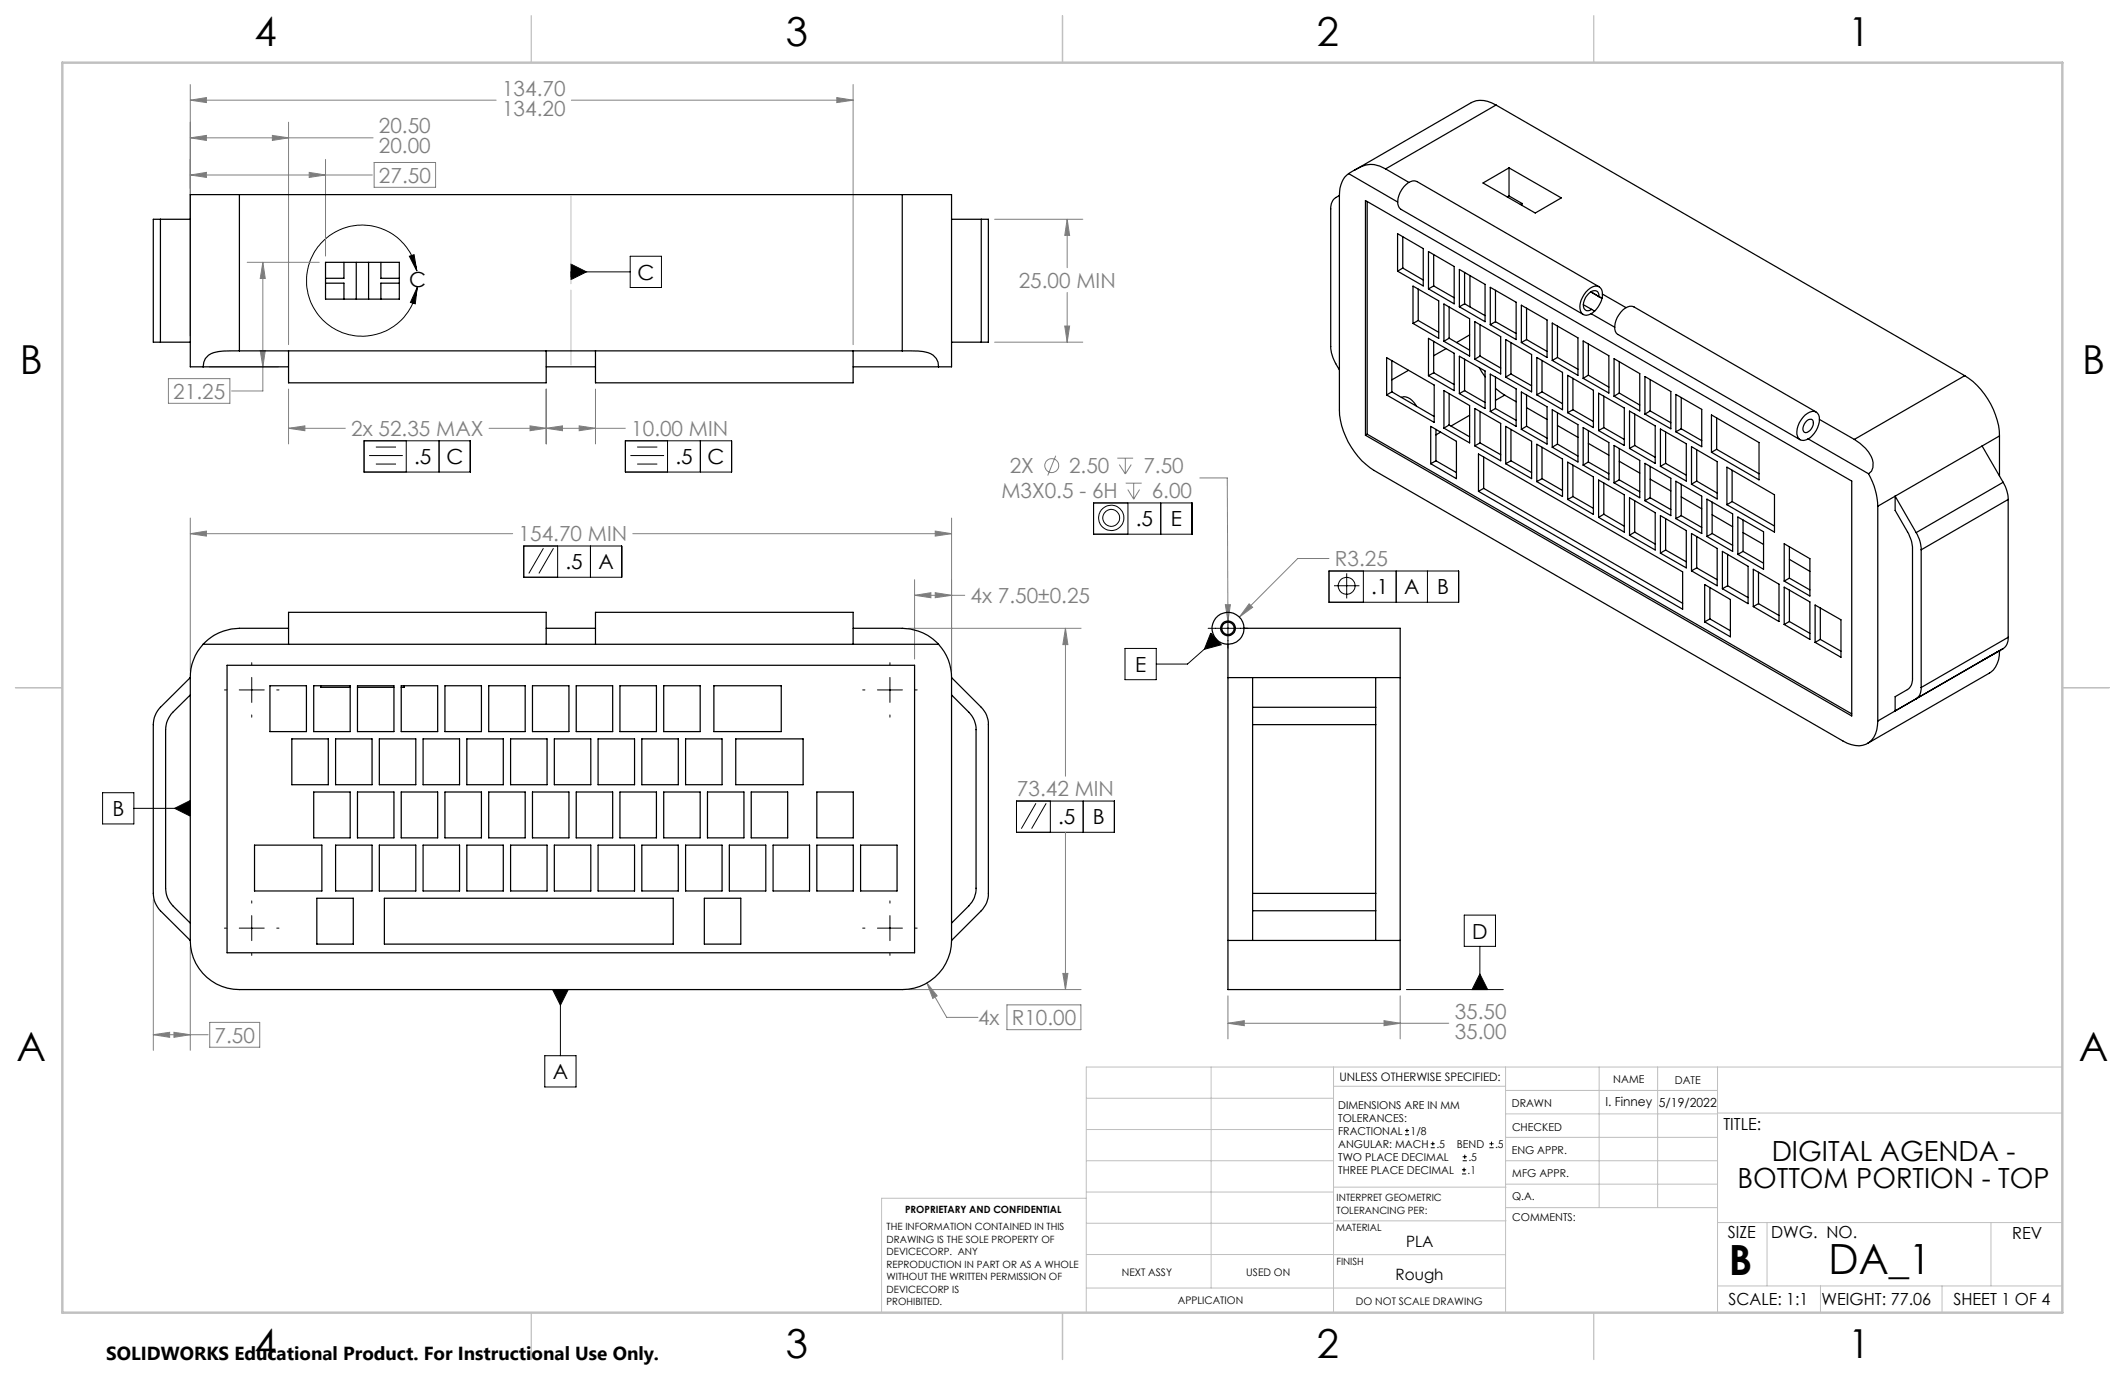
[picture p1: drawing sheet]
<svg xmlns="http://www.w3.org/2000/svg" width="432mm" height="279mm" viewBox="0 0 432 279" stroke-linecap="round" stroke-linejoin="round" font-family="sans-serif">
<g fill="none" stroke="#000" stroke-width=".2">
<path d="M83.2 52.1l.9-.3 .6 3.3zM84.7 55.1a11.3 11.3 0 0 0-17.4-7.5 11.3 11.3 0 0 0 .4 19 11.3 11.3 0 0 0 17.1-8.2M84.8 58.4l-.4 3.3-1-.2zM116 53.7l3.2 1.5-3.2 1.6zM116 55.2h12.1M128.1 52.1h6.3v6.3h-6.3zM74 89.6h21.6v6.3h-21.6zM75 92.6h6.8M76.4 90.8h4.1M76.4 94.3h4.1M82.5 89.6v6.3M89.2 89.6v6.3"/>
<path d="M127.1 89.6h21.6v6.3h-21.6zM128.1 92.6h6.8M129.5 90.8h4.1M129.5 94.3h4.1M135.6 89.6v6.3M142.3 89.6v6.3M106.4 110.9h19.9v6.4h-19.9zM110.4 111.4l-2.9 5.1M112.5 111.4l-3 5.1M113.3 110.9v6.4M120 110.9v6.4M222.2 102.2h20v6.3h-20z"/>
<path d="M229.2 102.2v6.3M235.9 102.2v6.3M270.1 116h26.3v6.4h-26.3zM271.1 119h5.1M273.6 116.5v5.1M277 116v6.4M283.7 116v6.4M290.1 116v6.4M51.2 134.7v.4M51.2 137.7v5M180.8 134.7v.4M180.8 137.7v5"/>
<path d="M228.6 131.8h6.3v6.3h-6.3zM245.5 127.7h8.1M246 128.6l2.1 2.4-3.4 .9zM247.1 129.8l-5.8 5.1h-6.4M249.5 123.6v8.1M45.6 140.2h.5M48.6 140.2h5.1M51.2 145.3v.4M56.2 140.2h.5M175.3 140.2h.5M178.3 140.2h5.1M180.8 145.3v.4"/>
<path d="M185.9 140.2h.5M20.8 161.1h6.4v6.3h-6.4zM27.2 164.3h11.5M35.5 164.3l3.2-1.6v3.1zM206.6 162.8h19.8v6.3h-19.8zM210.5 163.2l-3 5.2M212.6 163.2l-3 5.2M213.4 162.8v6.3M220.1 162.8v6.3M45.6 188.6h.5M48.6 188.6h5.1M51.2 183.1v.4"/>
<path d="M51.2 186.1v5M51.2 193.7v.4M56.2 188.6h.5M175.3 188.6h.5M178.3 188.6h5.1M180.8 183.1v.4M180.8 186.1v5M180.8 193.7v.4M185.9 188.6h.5M297.5 185.9h6.4v6.4h-6.4zM300.7 197.9l1.6 3.2h-3.2zM300.7 192.3v8.8"/>
<path d="M110.7 214.5h6.4v6.4h-6.4zM112.3 201.1h3.2l-1.6 3.2zM113.9 201.1v13.4M285.8 201.1h19.7M285.5 230.6h.8M285.5 229.7h.8M285.9 229.3v.9M290.7 233.2h.8M290.7 232.4h.8M291.1 232v.8M297.1 238.5h.8M297.1 237.7h.8"/>
<path d="M297.2 235.9h.9M297.2 235.1h.9M297.5 237.3v.8M297.6 234.6v.9M302.6 233.2h.9M302.6 232.4h.9M303.1 232v.8"/>
<circle cx="225.8" cy="105.2" r="1.71"/>
<circle cx="225.8" cy="105.2" r="2.57"/>
<circle cx="273.6" cy="119" r="1.72"/>
</g>
<g fill="none" stroke="#808080" stroke-width=".2">
<path d="M38.7 17.2v51.1M170 19.8l3.4 .6-3.4 .4zM173.4 17.2v52.8M38.7 28l3.2-.5v1zM38.7 20.4l3.2-.6v1zM38.7 35.6l3.2-.6v1.1zM38.7 28h37.1M38.7 20.4h62.1M38.7 35.6h37M55.4 27.5l3.2 .5-3.2 .5zM58.6 24.8v45.2M62.8 35l3.3 .6-3.3 .5z"/>
<path d="M66.1 32.4v19.6M76 33h12.5v5.1h-12.5zM116.1 20.4h57.3M50.2 53.3h14.7M53.4 53.3l.5 3.3h-1zM53.4 53.3v26.1h-6.3M202.1 44.6h17.9M216.9 44.6l.4 3.2h-.9zM216.9 44.6v9.8M216.9 59.4v10.1M34.2 76.9h12.5v5.1h-12.5zM42.5 74.5h14.1"/>
<path d="M52.9 71.3h1l-.5 3.2zM58.6 79.1v11.1M111 79.1v11.1M121 79.1v11.1M202.1 69.5h17.9M216.4 66.3h.9l-.4 3.2zM58.6 87l3.3-.5v1zM58.6 87h11.6M99.4 87h27.7M107.7 86.5l3.3 .5-3.3 .5zM111 87l3.3-.5v1zM117.7 86.5l3.3 .5-3.3 .5z"/>
<path d="M214.5 92.6l-1.6 4M227 93.1h3.3M227.4 94.4l1.3 1.9M228.7 93.1v3.2M228.7 98.2h3.3M229.2 99.5l1.2 1.9M229.9 94.4l-1.2 1.9M230.4 98.2v3.2M231.6 99.5l-1.2 1.9M243.8 97.1h5.6l.1 29.1M38.7 108.4l3.2-.5v1zM38.7 105.3v31.1"/>
<path d="M38.7 108.4h65.5M128.6 108.4h64.8M185.8 117.8v16.1M190 107.9l3.4 .5-3.4 .5zM193.4 105.3v31.1M270.1 113.5h-6.4l-11.9 11.9M184.6 127.7h35.1M185.8 121l3.4-.6v1.1zM185.8 121h10.2M190 120.4l3.4 .6-3.4 .5zM216.5 127.7l.5 3.3h-1zM216.5 127.7v30"/>
<path d="M249 122.9h1l-.5 3.3zM253.8 122.7l.7 .7-2.7 2zM216.5 169.1v32M31.2 182.8v30.6M38.7 192.4v21M188.3 199.7l2.1 2.7-.9 .5zM188.3 199.7l4.1 7h6.3M216 197.8h1l-.5 3.3zM31.2 210.3l3.3-.5v1zM31.2 210.3h11.1M35.3 209.8l3.4 .5-3.4 .5zM42.6 207.8h10.2v5h-10.2z"/>
<path d="M184.6 201.1h35.1M204.6 204.2h15v5h-15zM249.5 207.9l3.3-.5v1zM249.5 202.4v8.7M249.5 207.9h44.9M281.2 207.4l3.3 .5-3.3 .5zM284.5 202.4v8.7"/>
<circle cx="213.7" cy="94.6" r="1.42"/>
</g>
<path d="M116 39.5v35" fill="none" stroke="#c0c0c0" stroke-width=".2" stroke-dasharray="15.2 1.3 1.3 1.3" stroke-dashoffset="-.4"/>
<g fill="none" stroke="#c0c0c0" stroke-width=".2">
<path d="M246.1 216.8v44.9M271 216.8v49.9M305.9 216.8v49.9M324.9 216.8v28.6M336.8 216.8v28.6M349 216.8v49.9M419.1 216.8h-198.4v49.9M220.7 235.9h50.3M220.7 229.5h50.3M220.7 223.2h50.3M271 220.7h34.9M305.9 231.1h43.1"/>
<path d="M305.9 226.3h43.1M305.9 221.6h43.1M305.9 235.9h43.1M349 226.2h70.1M220.7 248.6h50.3M220.7 242.2h50.3M220.7 254.9h50.3M220.7 243.5h-41.6v23.2M271 255h34.9M271 248.1h35M271 241.2h35M305.9 240.6h43.1"/>
<path d="M306 245.4h43M349 248.4h70.1M359.1 248.4v12.9M404.6 248.4v12.9M220.7 261.7h85.2M349 261.3h70.1M369.9 261.3v5.4M394.6 261.3v5.4"/>
</g>
<path d="M108 3.2v9.5M215.9 3.2v9.5M323.8 3.2v9.5M3.1 139.7h9.6M419.1 139.7h9.5M108 266.7v9.6M215.9 266.7v9.6M323.8 266.7v9.6" fill="none" stroke="#c0c0c0" stroke-width=".25"/>
<path d="M12.7 12.7h406.4v254h-406.4z" fill="none" stroke="#c0c0c0" stroke-width=".5"/>
<path d="M112.3 201.1l1.6 3.2 1.6-3.2zM35.5 164.3l3.2 1.5v-3.1zM83.2 52.1l.9-.3 .6 3.3zM84.8 58.4l-.4 3.3-1-.2zM116 53.7l3.2 1.5-3.2 1.6zM300.7 197.9l1.6 3.2h-3.2zM246 128.6l2.1 2.4-3.4 .9z" fill="#000"/>
<path d="M185.8 121l3.4-.6v1.1zM190 120.4l3.4 .6-3.4 .5zM216.5 127.7l.5 3.3h-1zM216 197.8h1l-.5 3.3zM38.7 108.4l3.2-.5v1zM190 107.9l3.4 .5-3.4 .5zM188.3 199.7l1.2 3.2 .9-.5zM31.2 210.3l3.3-.5v1zM35.3 209.8l3.4 .5-3.4 .5zM38.7 28l3.2-.5v1zM55.4 27.5l3.2 .5-3.2 .5zM38.7 20.4l3.2-.6v1zM170 19.8l3.4 .6-3.4 .4zM58.6 87l3.3-.5v1zM107.7 86.5l3.3 .5-3.3 .5zM111 87l3.3-.5v1zM117.7 86.5l3.3 .5-3.3 .5zM216.9 44.6l.4 3.2h-.9zM216.4 66.3h.9l-.4 3.2zM38.7 35.6l3.2-.6v1.1zM62.8 35l3.3 .6-3.3 .5zM53.4 53.3l.5 3.3h-1zM52.9 71.3h1l-.5 3.2zM281.2 207.4l3.3 .5-3.3 .5zM249.5 207.9l3.3-.5v1zM249 122.9l.5 3.3 .5-3.3zM253.8 122.7l-2 2.7 2.7-2z" fill="#808080"/>
<g fill="none" stroke="#000" stroke-width=".25">
<path d="M48.6 39.5h-9.9v35h2.6M48.6 39.5v31.8M48.6 39.5h134.7M183.3 39.5h10.1v35h-2.7M183.3 39.5v31.8M272.2 39.7v43.6a15.6 15.6 0 0 0 7 12.3l95.3 55a5 5 0 0 0 5.3 .3 5.2 5.2 0 0 0 1.8-4.4M272.2 39.7a2.59 2.59 0 0 0-1.8 2.7v28a7.8 7.8 0 0 0 1 3.5l.8 1.3M274 35.3a5.2 5.2 0 0 0-1.8 4.4M274 35.3l10 5.8M281.6 34.3a5.2 5.2 0 0 0-6 .1l-1.6 .9M281.6 34.3l4.7 2.8M301.3 37.2l5.3-3.1 10.7 6.1-5.3 3.1z"/>
<path d="M304 21.3a5.1 5.1 0 0 0-5-.5l-23.8 13.8M304 21.3l-22.4 13M304 21.3l95.2 55M306.6 39.8l2.7 1.5M306.6 34.1v5.7M306.6 39.8l-.3 .2M32.6 44.6h-1.4v24.9h1.4M32.6 44.6h6.1M32.6 44.6v24.9M66.1 53.3h15v7.5h-15zM66.1 57.5h3.8v3.3M69.9 53.3v3.3h-3.8"/>
<path d="M72.4 53.3v7.5M74.9 53.3v7.5M77.4 53.3v3.3h3.7M81.1 57.5h-3.7v3.3M193.4 44.6h6M199.4 44.6h1.4v24.9h-1.4M199.4 44.6v24.9M277.5 40.7l98.8 57.1v47.7l-98.8-57.1zM277.8 41v47.2M284 47.5l5.2 3v7.6l-5.2-3zM285 54.5l-1 .6M285 48.1v6.4"/>
<path d="M285 54.5l4.2 2.4M287.1 58.1l5.2 3v7.7l-5.2-3.1zM288.2 58.7v6.4M290.3 51.1l5.2 3.1v7.5l-5.2-3zM291.3 58.1l4.2 2.4M291.3 58.1l-1 .6M291.3 51.8v6.3M296.5 54.8l5.3 3v7.6l-5.3-3.1zM297.6 55.4v6.3M298.7 56v6.4M302.8 58.4l5.3 3v7.6l-5.3-3zM303.9 59v6.4"/>
<path d="M309.3 41.3v.5M309.3 41.3l-.4 .3M324.9 58.3l-37-21.4a1.89 1.89 0 0 0-2.2 .6 4.5 4.5 0 0 0-1.5 4.4l.4 .6 37.1 21.4M325.6 59.8l-.1 .8M325.6 59.8a1.42 1.42 0 0 0-.7-1.6 1.42 1.42 0 0 0-1.7 .3 4.8 4.8 0 0 0-2 4.7 1.34 1.34 0 0 0 2.1 .5M325.6 59.8l4.8 2.7M32.6 69.5h6.1M41.3 74.5h17.3M48.6 71.3a14.7 14.7 0 0 0-5.7 .6 2.76 2.76 0 0 0-1.6 2.6M48.6 71.3h134.7M58.6 71.3v6.5h52.4v-6.5M111 74.5h10"/>
<path d="M121 71.3v6.5h52.4v-6.5M173.4 74.5h17.3M183.3 71.3a14.7 14.7 0 0 1 5.8 .6 2.76 2.76 0 0 1 1.6 2.6M193.4 69.5h6M281.8 72.7l9.6 5.5v7.6l-9.6-5.5zM282.8 79.6l-1 .7M282.8 79.6l8.6 5M282.8 73.3v6.3M286.2 75.2l-3.4 2M288.2 65.1l4.1 2.4M288.2 65.1l-1.1 .6M290.3 68.8l5.2 3v7.6l-5.2-3.1z"/>
<path d="M291.3 69.4v6.3M291.3 75.7l4.2 2.4M291.3 75.7l-1 .6M293.4 79.4l5.2 3v7.6l-5.2-3zM293.4 61.8l5.2 3v7.6l-5.2-3zM293.9 70.8l-2.6 1.5M294.5 68.7l-1.1 .7M294.5 62.4v6.3M294.5 68.7l4.1 2.5M296.5 72.4l5.3 3v7.6l-5.3-3zM297.6 61.7l4.2 2.4M297.6 61.7l-1.1 .6"/>
<path d="M297.6 73v6.4M297.6 79.4l-1.1 .6M297.6 79.4l4.2 2.4M298.6 68.1l-2.6 1.5M299.7 65.4l5.2 3v7.6l-5.2-3zM300.6 74.7l1.2 1.9M300.7 72.4l4.2 2.4M300.7 72.4l-1 .6M300.7 66v6.4M302.8 76l5.3 3v7.6l-5.3-3zM303.9 78.9l1.9 1.4M303.9 65.4l-1.1 .6"/>
<path d="M303.9 76.6v6.4M303.9 65.4l4.2 2.4M306 69l5.2 3v7.6l-5.2-3zM307 76l-1 .6M307 69.6v6.4M307 76l4.2 2.4M309.1 79.7l5.3 3v7.5l-5.3-3zM309.1 62l5.3 3v7.6l-5.3-3zM310.2 69l4.2 2.4M310.2 69l-1.1 .6M310.2 62.6v6.4M312.3 72.6l5.2 3.1v7.6l-5.2-3.1z"/>
<path d="M313.3 79.6l4.2 2.4M313.3 79.6l-1 .6M313.3 73.2v6.4M315.4 65.7l5.2 3v7.6l-5.2-3.1zM316.5 72.6l-1.1 .6M316.5 66.3v6.3M316.5 72.6l4.1 2.4M318.6 76.3l5.2 3v7.6l-5.2-3zM319.6 76.9v6.4M321.7 69.3l5.2 3v7.6l-5.2-3zM321.7 61.9l1.7 1M322.8 76.2l4.1 2.5"/>
<path d="M322.8 76.2l-1.1 .7M322.8 69.9v6.3M323.3 63.7l4.8 2.8M323.4 62.9l.6 .3M324 63.2l-.7 .5M324.8 79.9l5.3 3v7.6l-5.3-3zM324.9 60.3a1.01 1.01 0 0 0-.5-1.2 1.01 1.01 0 0 0-1.2 .2 3.3 3.3 0 0 0-1.3 3.4 .95 .95 0 0 0 1.5 .2M324.9 60.3l.6 .3M324.9 60.3l-1.6-1 2.2 1.3M325.5 60.6a5.6 5.6 0 0 1-1.5 2.6M328 72.9l5.2 3v7.6l-5.2-3zM329 79.9l-1 .6"/>
<path d="M329 73.5v6.4M329 79.9l4.2 2.4M334.3 76.5l5.2 3.1v7.5l-5.2-3zM335.3 77.2v6.3M399.2 76.3a15.5 15.5 0 0 1 7.1 12.3M399.2 76.3l-22.4 13M277.8 88.2l98.5 56.9M277.8 88.2l-.3 .2M284.8 80.8h.1M284.8 80.8a2.1 2.1 0 0 1 2.6 1l.4 .7M290.7 86.6l5.2 3.1v7.6l-5.2-3.1zM291.8 93.6l4.1 2.4"/>
<path d="M291.8 93.6l-1.1 .6M291.8 87.2v6.4M292.7 87.8l-.9 .6M294.5 86.4l4.1 2.4M294.5 80v6.4M294.5 86.4l-1.1 .6M298.6 84.4l-3.7 2.2M299.7 83l5.2 3v7.6l-5.2-3zM300.4 92.3l41.5 23.9v7.6l-41.5-24zM300.7 83.6v6.4M300.7 90l4.2 2.4M300.7 90l-1 .6"/>
<path d="M301.5 99.2l-1.1 .6M301.5 99.2l40.4 23.4M301.5 92.9v6.3M303.9 83l-1.1 .6M303.9 83l4.2 2.4M305.8 80.3l2.3 1.3M305.8 80.3l-1.9 1.1M306 86.6l5.2 3.1v7.6l-5.2-3.1zM307 87.2v6.4M307 93.6l-1 .6M307 93.6l4.2 2.4M310.2 82.8l4.2 2.4"/>
<path d="M310.2 80.3v6.3M310.2 86.6l4.2 2.4M310.2 86.6l-1.1 .6M312.3 90.3l5.2 3v7.6l-5.2-3zM313.3 97.3l4.2 2.4M313.3 90.9v6.4M313.3 97.3l-1 .6M315.4 83.3l5.2 3v7.6l-5.2-3zM316.5 86.5l4.1 2.4M316.5 83.9v6.3M316.5 90.2l-1.1 .7M316.5 90.2l4.1 2.5"/>
<path d="M318.6 93.9l5.2 3v7.6l-5.2-3zM319.6 83.3l4.2 2.4M319.6 83.3l-1 .6M319.6 94.5v6.4M321.7 86.9l5.2 3v7.6l-5.2-3zM322.8 93.9l4.1 2.4M322.8 90.1l4.1 2.4M322.8 87.5v6.4M322.8 93.9l-1.1 .6M324.8 97.5l5.3 3v7.6l-5.3-3zM325.9 86.9l4.2 2.4M325.9 86.9l-1.1 .6"/>
<path d="M325.9 80.5v6.4M325.9 98.1v6.4M328 90.5l5.2 3.1v7.5l-5.2-3zM329 97.5l4.2 2.4M329 93.7l4.2 2.4M329 91.2v6.3M329 97.5l-1 .6M331.1 83.5l5.2 3v7.7l-5.2-3.1zM332.2 90.5l-1.1 .6M332.2 84.1v6.4M332.2 90.5l4.1 2.4M334.3 94.2l5.2 3v7.6l-5.2-3.1z"/>
<path d="M335.3 83.5l-1 .6M335.3 94.8v6.3M335.3 83.5l4.2 2.4M335.3 97.4l4.2 2.4M337.4 87.2l5.3 3v7.6l-5.3-3zM338.5 94.2l-1.1 .6M338.5 87.8v6.4M338.5 94.2l4.2 2.4M340.5 80.2l5.3 3v7.6l-5.3-3.1zM340.5 97.8l5.3 3v7.6l-5.3-3zM341.6 87.1l4.2 2.4M341.6 87.1l-1.1 .6"/>
<path d="M341.6 80.8v6.3M341.6 98.4v6.4M343.7 90.8l5.2 3v7.6l-5.2-3zM344.8 97.8l-1.1 .6M344.8 91.4v6.4M344.8 97.8l4.1 2.4M347.8 84.3l9.6 5.6v7.6l-9.6-5.6zM348.8 91.3l-1 .6M348.8 91.3l8.6 5M348.8 84.9v6.4M350.9 94.9l9.7 5.6v7.6l-9.7-5.5zM352 95.6v6.3"/>
<path d="M367.2 85.5a.76 .76 0 0 1 1-.2 .76 .76 0 0 1 .2 1l-.1 .4a1.52 1.52 0 0 1-1.7 1.1 1.67 1.67 0 0 1 .6-2.3zM367.4 89.2l12.3 7.1M369 83.7l-37-21.3a2.58 2.58 0 0 0-3 1.6 3.7 3.7 0 0 0-.6 3.7l37.4 21.7M369.7 85.2a5 5 0 0 1-2.3 4M369.7 85.2a1.42 1.42 0 0 0-.7-1.5 1.42 1.42 0 0 0-1.7 .3 4.6 4.6 0 0 0-2 4.7 1.34 1.34 0 0 0 2.1 .5M369.7 85.2l7.1 4.1M376.8 89.3a7.1 7.1 0 0 1 3.8 4.7v1l-.3 .7-.6 .6M379.7 96.3a14.5 14.5 0 0 1 1.9 6.6M402.8 90.6l-17.7 10.2M402.8 90.6l4.2 7.4M406.3 88.6l-3.5 2M406.3 88.6v8.1"/>
<path d="M407 98a7 7 0 0 1 1.1 3.5M407 98l-17.6 10.2M319.6 100.9l-1 .6M319.6 100.9l4.2 2.4M325.9 104.5l-1.1 .6M325.9 104.5l4.2 2.4M331.1 101.1l5.2 3.1v7.6l-5.2-3zM332.2 101.8v6.3M332.2 108.1l-1.1 .7M332.2 108.1l4.1 2.5M335.3 101.1l-1 .6M335.3 101.1l4.2 2.4"/>
<path d="M337.4 104.8l5.3 3v7.6l-5.3-3zM338.5 105.4v6.4M338.5 111.8l-1.1 .6M338.5 111.8l4.2 2.4M341.6 104.8l4.2 2.4M341.6 101l4.2 2.4M341.6 104.8l-1.1 .6M343.7 108.4l5.2 3v7.6l-5.2-3zM344.8 115.4l4.1 2.4M344.8 109v6.4M344.8 115.4l-1.1 .6M346.4 118.8l5.2 3v7.6l-5.2-3z"/>
<path d="M346.9 101.4l5.2 3v7.6l-5.2-3zM347.5 119.4v6.4M347.9 108.4l4.2 2.4M347.9 108.4l-1 .6M347.9 102v6.4M347.9 104.6l4.2 2.4M350 112l5.2 3.1v7.6l-5.2-3.1zM351 119l4.2 2.4M351 119l-1 .6M351 112.6v6.4M352 101.9l-1.1 .7M352 101.9l8.6 5"/>
<path d="M353.1 105.1l5.3 3v7.6l-5.3-3.1zM354.2 112l4.2 2.4M354.2 112l-1.1 .6M354.2 105.7v6.3M354.2 108.2l4.2 2.4M356.3 115.7l5.2 3v7.6l-5.2-3zM357.3 116.3v6.4M362.5 110.5l5.3 3v7.6l-5.3-3zM362.5 119.3l5.3 3v7.6l-5.3-3zM363.6 117.5l-1.1 .6M363.6 111.1v6.4M363.6 119.9v6.4"/>
<path d="M363.6 117.5l4.2 2.4M363.6 113.7l4.2 2.4M381.6 102.9v43.6M385.1 100.8v2.9l2.5 4.4a6.8 6.8 0 0 1 1 3.4v26.3a2.41 2.41 0 0 1-1 2.3l-2.5 1.5v2.9M385.1 100.8l-3.5 2.1M385.1 100.8l4.3 7.4M389.4 108.2a6.8 6.8 0 0 1 1 3.5M390.4 111.7v28M408.1 101.5l-17.7 10.2M408.1 101.5v28M38.7 137.7l-6.1 6a5.2 5.2 0 0 0-1.4 3.5v34.3a5.2 5.2 0 0 0 1.4 3.6l6.1 6M38.7 137.7v53.4"/>
<path d="M41.3 130.9a10 10 0 0 0-2.6 6.8M41.3 130.9h149.4M46.1 135.2h139.7v58.4h-139.7zM54.9 139.3h7.4v9.4h-7.4zM58.6 130.9v-6.5h52.4v6.5M58.6 127.7h-10a10 10 0 0 0-7.3 3.2M63.7 139.3h7.5v9.4h-7.5zM65.2 139.3v.4h6M72.6 139.3h7.4v9.4h-7.4zM72.6 139.7h7.4M81.5 139.3h7.4v9.4h-7.4zM82.2 139.3v.4h-.7"/>
<path d="M90.4 139.3h7.4v9.4h-7.4zM99.3 139.3h7.4v9.4h-7.4zM108.2 139.3h7.4v9.4h-7.4zM111 127.7h10M117.1 139.3h7.4v9.4h-7.4zM121 130.9v-6.5h52.4v6.5M126 139.3h7.4v9.4h-7.4zM134.9 139.3h7.4v9.4h-7.4zM145.1 139.3h13.6v9.4h-13.6zM173.4 127.7h9.9a10 10 0 0 1 7.4 3.2M190.7 130.9a9.8 9.8 0 0 1 2.7 6.8M193.4 137.7l6 6a4.8 4.8 0 0 1 1.4 3.5v34.3a4.8 4.8 0 0 1-1.4 3.6l-6 6"/>
<path d="M193.4 137.7v53.4M249.5 130.9v6.8M249.5 137.7h35M249.5 137.7v53.4M252.8 127.7a3.2 3.2 0 0 1-3.3 3.2M252.8 127.7h31.7v10M252.8 127.7a3.2 3.2 0 0 0-3.3-3.3 3.2 3.2 0 0 0-3.2 3.3 3.2 3.2 0 0 0 3.2 3.2M254.5 137.7v6M279.5 137.7v6M284.5 137.7v53.4M347.5 125.8l-1.1 .6M347.5 125.8l4.1 2.4"/>
<path d="M357.3 122.7l4.2 2.4M357.3 122.7l-1 .6M363.6 126.3l-1.1 .6M363.6 126.3l4.2 2.4M368.8 122.9l5.3 3v7.7l-5.3-3.1zM369.9 129.9l-1.1 .6M369.9 123.5v6.4M369.9 129.9l4.2 2.4M406.3 132.2h.1M406.3 132.2a5.1 5.1 0 0 1-2.1 4.6l-24.7 14.3M407 131.8l-17.6 10.2a2.41 2.41 0 0 0 1-2.3M407 131.8l-25.4 14.7"/>
<path d="M408.1 129.5a2.41 2.41 0 0 1-1.1 2.3M408.1 129.5l-17.7 10.2M38.7 141.2l-3.6 3.5a5.2 5.2 0 0 0-1.4 3.6v32.2a5.2 5.2 0 0 0 1.4 3.5l3.6 3.6M59.3 150.1h7.4v9.4h-7.4zM68.2 150.1h7.4v9.4h-7.4zM77.1 150.1h7.4v9.4h-7.4zM86 150.1h7.4v9.4h-7.4zM94.9 150.1h7.4v9.4h-7.4zM103.8 150.1h7.4v9.4h-7.4zM112.6 150.1h7.5v9.4h-7.5zM121.5 150.1h7.4v9.4h-7.4zM130.4 150.1h7.4v9.4h-7.4z"/>
<path d="M139.3 150.1h7.4v9.4h-7.4zM149.5 150.1h13.7v9.4h-13.7zM193.4 141.2l3.5 3.5a4.8 4.8 0 0 1 1.4 3.6v32.2a4.8 4.8 0 0 1-1.4 3.5l-3.5 3.6M254.5 143.7v3.5M254.5 143.7h25M254.5 147.2h25M254.5 147.2v34.3M279.5 143.7v3.5M279.5 147.2v34.3M51.7 171.7h13.7v9.3h-13.7zM63.7 160.9h7.5v9.4h-7.5zM68.2 171.7h7.4v9.3h-7.4z"/>
<path d="M72.6 160.9h7.4v9.4h-7.4zM77.1 171.7h7.4v9.3h-7.4zM81.5 160.9h7.4v9.4h-7.4zM86 171.7h7.4v9.3h-7.4zM90.4 160.9h7.4v9.4h-7.4zM94.9 171.7h7.4v9.3h-7.4zM99.3 160.9h7.4v9.4h-7.4zM103.8 171.7h7.4v9.3h-7.4zM108.2 160.9h7.4v9.4h-7.4zM112.6 171.7h7.5v9.3h-7.5zM117.1 160.9h7.4v9.4h-7.4zM121.5 171.7h7.4v9.3h-7.4z"/>
<path d="M126 160.9h7.4v9.4h-7.4zM130.4 171.7h7.4v9.3h-7.4zM134.9 160.9h7.4v9.4h-7.4zM139.3 171.7h7.4v9.3h-7.4zM143.8 160.9h7.4v9.4h-7.4zM148.2 171.7h7.4v9.3h-7.4zM152.6 160.9h7.5v9.4h-7.5zM157.1 171.7h7.4v9.3h-7.4zM166 171.7h7.4v9.3h-7.4zM166 160.9h7.4v9.4h-7.4zM174.9 171.7h7.4v9.3h-7.4zM38.7 191.1a10 10 0 0 0 9.9 10h134.7a10 10 0 0 0 10.1-10"/>
<path d="M64.4 182.5h7.4v9.3h-7.4zM78.1 182.5h58.7v9.3h-58.7zM143.1 182.5h7.4v9.3h-7.4zM249.5 191.1v10h35v-10M249.5 191.1h35M254.5 181.5v3.6M254.5 181.5h25M254.5 185.1h25M254.5 185.1v6M279.5 181.5v3.6M279.5 185.1v6"/>
<circle cx="249.5" cy="127.7" r="1.51"/>
<circle cx="249.5" cy="127.7" r="1.25"/>
</g>
<g font-size="8.5">
<text x="351.3" y="259">B</text>
<text x="371.6" y="258.9">DA_1</text>
</g>
<g font-size="8.1">
<text x="51.7" y="9.3">4</text>
<text x="159.7" y="9.3">3</text>
<text x="267.6" y="9.3">2</text>
<text x="375.6" y="9.3">1</text>
<text x="4" y="76">B</text>
<text x="423.1" y="76">B</text>
<text x="3.3" y="215.7">A</text>
<text x="422.4" y="215.7">A</text>
<text x="51.7" y="276">4</text>
<text x="159.7" y="276">3</text>
<text x="267.6" y="276">2</text>
<text x="375.6" y="276">1</text>
</g>
<g font-size="5.6">
<text x="360" y="235.8">DIGITAL AGENDA -</text>
<text x="353" y="241.5">BOTTOM PORTION - TOP</text>
</g>
<g font-size="4.2" fill="#808080">
<text x="102" y="19.4">134.70</text>
<text x="102" y="23.5">134.20</text>
<text x="77" y="27.1">20.50</text>
<text x="77" y="31.2">20.00</text>
<text x="77" y="37.1">27.50</text>
<text x="207" y="58.5">25.00 MIN</text>
<text x="35.2" y="81">21.25</text>
<text x="71.4" y="88.6">2x 52.35 MAX</text>
<text x="128.3" y="88.6">10.00 MIN</text>
<text x="203.5" y="101.2">M3X0.5 - 6H</text>
<text x="205.2" y="96.1">2X</text>
<text x="217.2" y="96.1">2.50</text>
<text x="232.3" y="96.1">7.50</text>
<text x="234" y="101.2">6.00</text>
<text x="105.4" y="110">154.70 MIN</text>
<text x="271.2" y="115.1">R3.25</text>
<text x="197.2" y="122.5">4x 7.50±0.25</text>
<text x="206.6" y="161.8">73.42 MIN</text>
<text x="198.7" y="208.3">4x</text>
<text x="205.6" y="208.3">R10.00</text>
<text x="295.6" y="207">35.50</text>
<text x="43.6" y="211.9">7.50</text>
<text x="295.6" y="211.1">35.00</text>
</g>
<g font-size="4.2">
<text x="83.2" y="58.3">C</text>
<text x="129.5" y="56.8">C</text>
<text x="84.1" y="94.3">.5</text>
<text x="90.7" y="94.3">C</text>
<text x="137.2" y="94.3">.5</text>
<text x="143.8" y="94.3">C</text>
<text x="230.8" y="107">.5</text>
<text x="237.9" y="107">E</text>
<text x="114.9" y="115.7">.5</text>
<text x="121.6" y="115.7">A</text>
<text x="278.6" y="120.8">.1</text>
<text x="285.3" y="120.8">A</text>
<text x="292" y="120.8">B</text>
<text x="230.7" y="136.5">E</text>
<text x="22.8" y="165.8">B</text>
<text x="215" y="167.5">.5</text>
<text x="222.1" y="167.5">B</text>
<text x="299.1" y="190.7">D</text>
<text x="112.3" y="219.3">A</text>
</g>
<text font-size="3.8" x="21.6" y="276.3">SOLIDWORKS Educational Product. For Instructional Use Only.</text>
<g font-size="3.4">
<text x="350.2" y="229.5">TITLE:</text>
<text x="351.1" y="251.6">SIZE</text>
<text x="359.9" y="251.6">DWG. NO.</text>
<text x="408.9" y="251.7">REV</text>
<text x="351.2" y="265.2">SCALE: 1:1</text>
<text x="370.1" y="265.3">WEIGHT: 77.06</text>
<text x="396.9" y="265.2">SHEET 1 OF 4</text>
</g>
<g font-size="3.2">
<text x="285.7" y="253.3">PLA</text>
<text x="283.6" y="260.1">Rough</text>
</g>
<g font-size="2.5">
<text x="326.2" y="224.8">I. Finney</text>
<text x="337.1" y="224.9">5/19/2022</text>
</g>
<text font-size="2.4" x="272.2" y="219.7">UNLESS OTHERWISE SPECIFIED:</text>
<g font-size="2.2">
<text x="327.8" y="220.1">NAME</text>
<text x="340.3" y="220.2">DATE</text>
<text x="271.9" y="225.3">DIMENSIONS ARE IN MM</text>
<text x="271.9" y="227.9">TOLERANCES:</text>
<text x="307.2" y="224.9">DRAWN</text>
<text x="271.9" y="230.6">FRACTIONAL</text>
<text x="271.9" y="233.2">ANGULAR: MACH</text>
<text x="286.6" y="230.6">1/8</text>
<text x="291.9" y="233.2">.5</text>
<text x="296" y="233.2">BEND</text>
<text x="303.8" y="233.2">.5</text>
<text x="307.3" y="229.8">CHECKED</text>
<text x="271.9" y="238.5">THREE PLACE DECIMAL</text>
<text x="271.9" y="235.9">TWO PLACE DECIMAL</text>
<text x="298.2" y="238.5">.1</text>
<text x="298.4" y="235.9">.5</text>
<text x="307.2" y="234.5">ENG APPR.</text>
<text x="307.3" y="239.2">MFG APPR.</text>
<text x="307.3" y="243.9">Q.A.</text>
<text x="307.3" y="248.1">COMMENTS:</text>
</g>
<g font-size="2.1">
<text x="227.9" y="259.2">NEXT ASSY</text>
<text x="253.3" y="259.2">USED ON</text>
<text x="239.3" y="265">APPLICATION</text>
<text x="275.5" y="265.1">DO NOT SCALE DRAWING</text>
</g>
<g font-size="2">
<text x="271.6" y="244.1">INTERPRET GEOMETRIC</text>
<text x="180.2" y="250">THE INFORMATION CONTAINED IN THIS</text>
<text x="183.9" y="246.4">PROPRIETARY AND CONFIDENTIAL</text>
<text x="271.5" y="250.2">MATERIAL</text>
<text x="271.6" y="246.6">TOLERANCING PER:</text>
<text x="180.2" y="252.5">DRAWING IS THE SOLE PROPERTY OF</text>
<text x="180.2" y="255.1">DEVICECORP. ANY</text>
<text x="180.2" y="257.6">REPRODUCTION IN PART OR AS A WHOLE</text>
<text x="271.5" y="257">FINISH</text>
<text x="180.2" y="260.1">WITHOUT THE WRITTEN PERMISSION OF</text>
<text x="180.2" y="262.6">DEVICECORP IS</text>
<text x="180.2" y="265.2">PROHIBITED.</text>
</g>
</svg>
